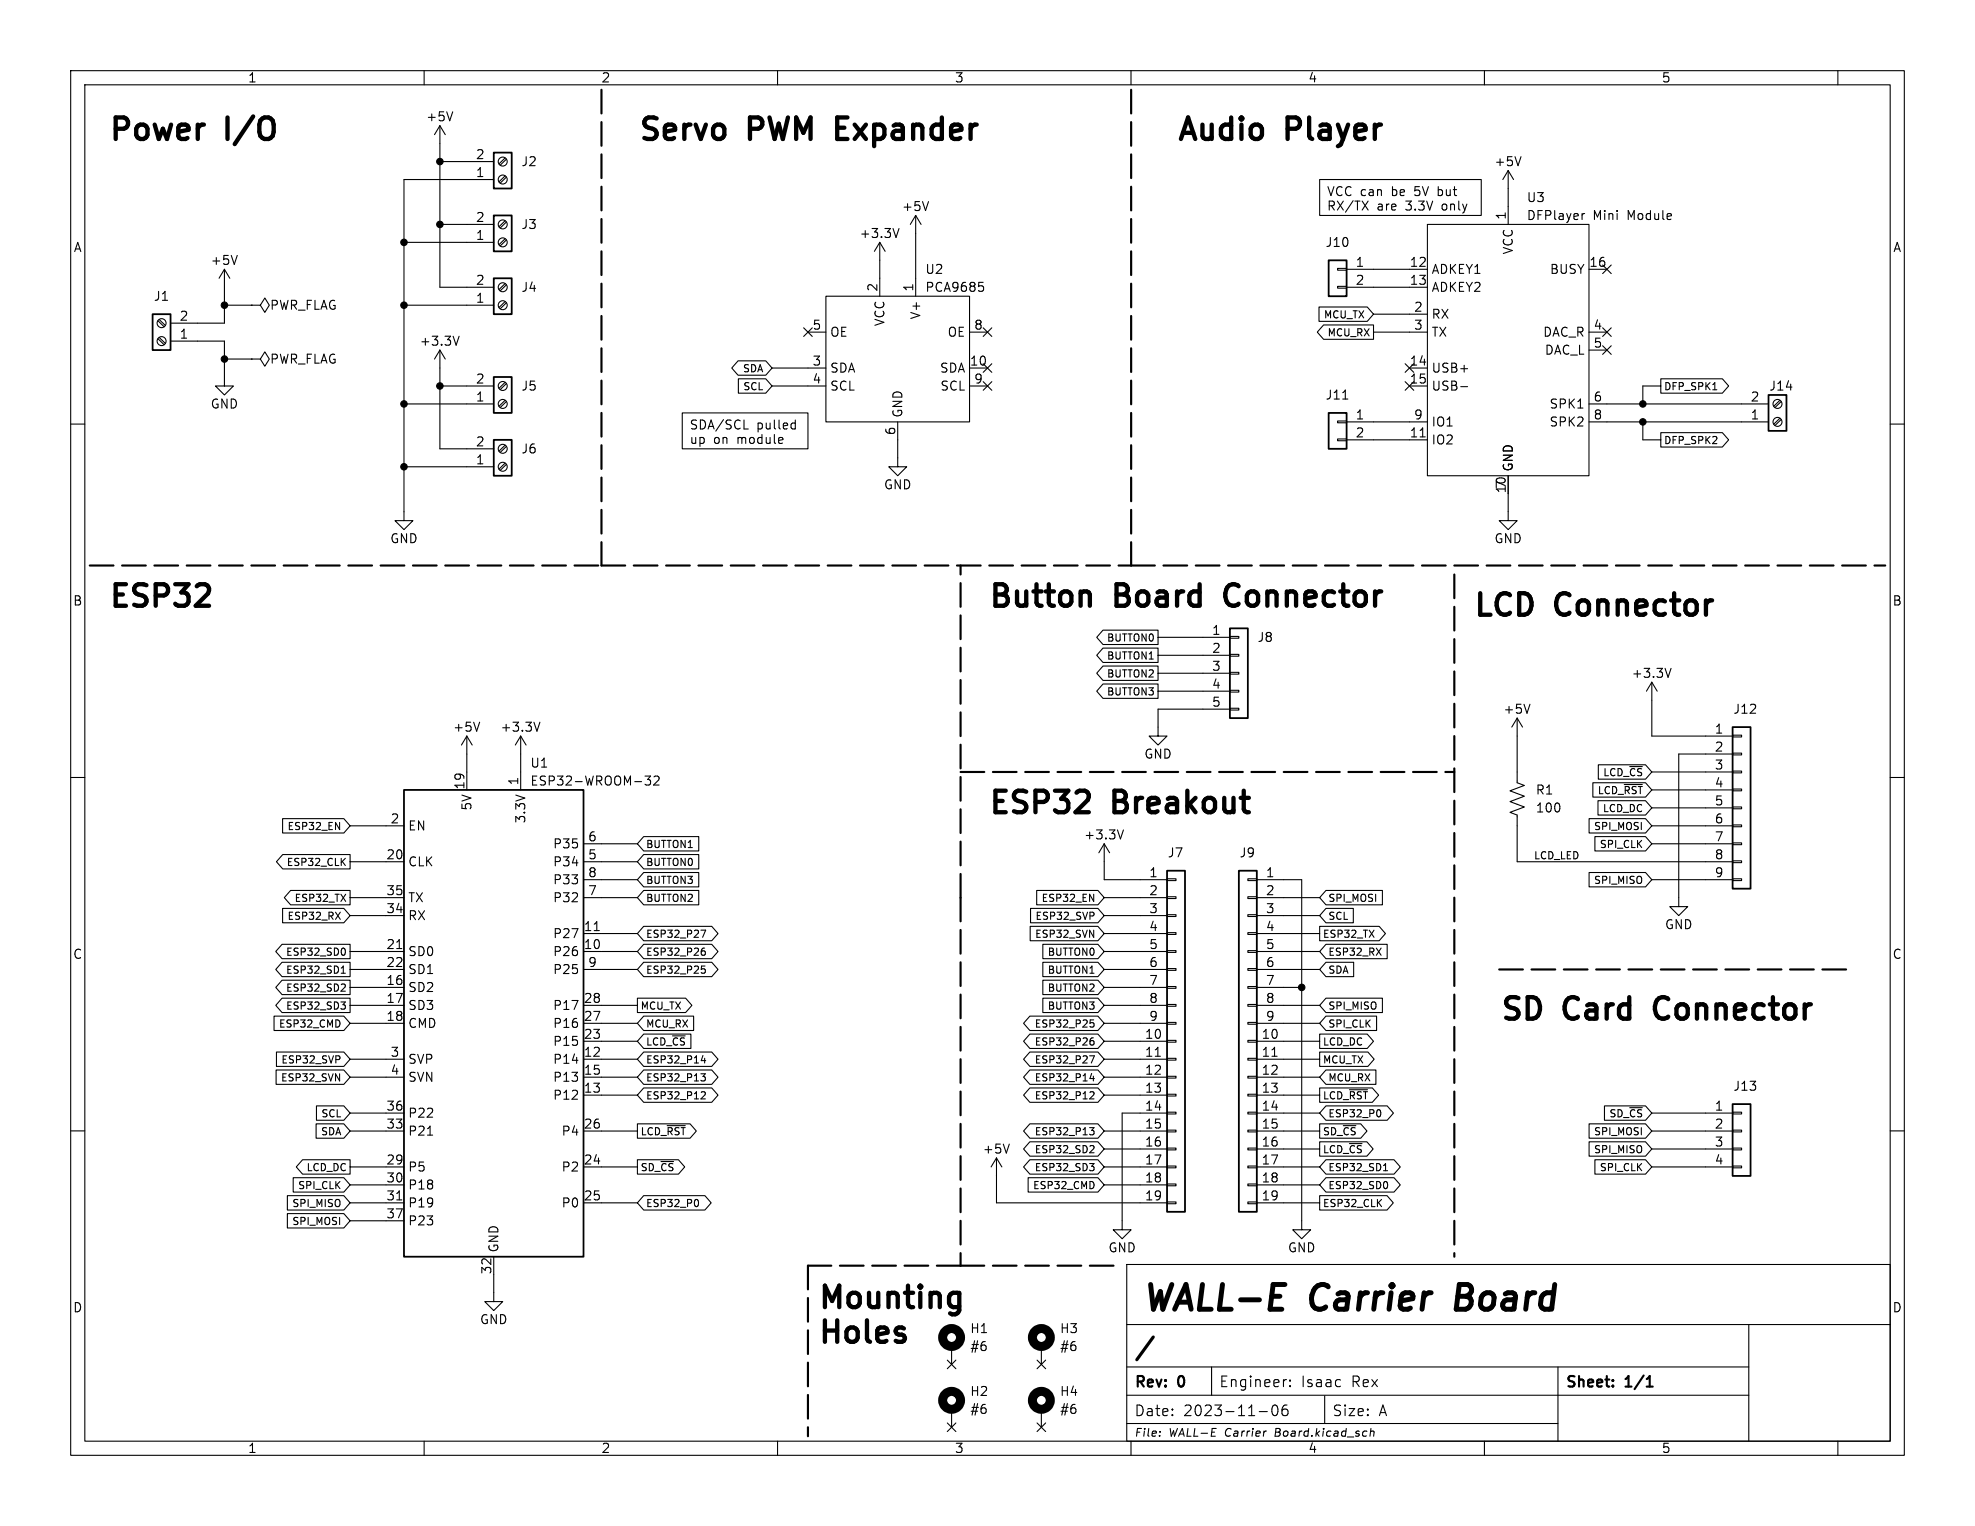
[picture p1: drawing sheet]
<svg xmlns="http://www.w3.org/2000/svg" width="279mm" height="216mm" viewBox="0 0 279 216" stroke-linecap="round" stroke-linejoin="round" font-family="sans-serif">
<g fill="none" stroke="#000" stroke-width=".15">
<path d="M10 10h259.4v195.9h-259.4zM12 12h255.4v191.9h-255.4zM60 10v2M62.2 17.8v22.8h7.6M62.2 17.8l-.7 1.3M62.2 17.8l.8 1.3M64 15.8l-.4 1.3M110 10v2M160 10v2M210 10v2M260 10v2M31.7 38.1l-.7 1.3"/>
<path d="M31.7 38.1v7.6h-7.6M31.7 38.1l.8 1.3M33.6 36.1l-.5 1.3M57.1 34.3h12.7M62.2 31.8h7.6M62.2 22.9h7.6M69.8 25.4h-12.7v48.3h1.3l-1.3 1.2-1.2-1.2h1.2M71.5 31.2l-.9 .9M71.5 33.8l-.9 .8M71.5 22.4l-.9 .8M71.5 24.9l-.9 .8M71.6 31.4l-.8 .9"/>
<path d="M71.6 34l-.8 .8M71.6 22.5l-.8 .9M71.6 25.1l-.8 .8M124.5 34.3v7.6M124.5 34.3l-.8 1.3M124.5 34.3l.7 1.3M127.2 32.3l-.4 1.3M129.5 30.5v11.4M129.5 30.5l-.7 1.3M129.5 30.5l.8 1.3M131.4 28.5l-.5 1.3M138.5 39.9h.6"/>
<path d="M186.7 25.4h22.8v5.1h-22.8zM189.2 38h1.3v.2h-1.3zM190.5 38.1h11.4M192.7 28.4l.8 1.3M193.5 28.4l-.8 1.3M201.9 31.8h22.9v35.5h-22.9zM213.4 24.1l-.8 1.3M213.4 24.1v7.7M213.4 24.1l.7 1.3M215.2 22.2l-.4 1.2M224.2 30.2l-.3 .1M224.8 38.1h2.5"/>
<path d="M226.7 37.5l1.2 1.2M227.9 37.5l-1.2 1.2M10 60h2M22.4 45.4l.8 .8M22.4 47.9l.8 .9M22.5 45.2l.9 .9M22.5 47.8l.9 .8M24.1 48.3h7.6v6.3h1.3l-1.3 1.3-1.2-1.3h1.2M31.7 43.2h3.9M31.7 50.8h3.9M35.6 43.2h1.2l.7-1 .6 1-.6 1-.7-1M35.6 43.2h.1"/>
<path d="M35.6 50.8h1.2l.7-1 .6 1-.6 1-.7-1M35.6 50.8h.1M57.1 43.2h12.7M57.1 57.2h12.7M62.2 49.5v14h7.6M62.2 54.6h7.6M62.2 49.5l-.7 1.3M62.2 49.5l.8 1.3M65 47.6l-.5 1.2M71.5 40.1l-.9 .9M71.5 42.7l-.9 .8M71.5 54.1l-.9 .8"/>
<path d="M71.5 56.6l-.9 .9M71.6 40.3l-.8 .8M71.6 42.8l-.8 .9M71.6 54.3l-.8 .8M71.6 56.8l-.8 .9M96.5 58.4h17.8v5.1h-17.8zM104.4 51.1h3.9l.9 1-.9 1h-3.9l-.9-1zM104.5 53.6h3.8l.9 1-.9 1h-3.8zM109.2 52.1h7.6M109.2 54.6h7.6M112.1 59.8l.4 .1M112.5 59.4v1.3"/>
<path d="M113.7 46.4l1.2 1.2M114.3 47h2.5M114.9 46.4l-1.2 1.2M116.8 41.9h20.4v17.8h-20.4zM127 59.7v6.3h1.3l-1.3 1.3-1.3-1.3h1.3M137.2 52.1h2.5M137.2 54.6h2.5M137.2 47h2.5M138.9 40.4l.2 .3v.3l-.2 .2M139.1 46.4l1.2 1.2M139.1 51.5l1.2 1.2M139.1 54l1.2 1.2"/>
<path d="M140.3 46.4l-1.2 1.2M140.3 51.5l-1.2 1.2M140.3 54l-1.2 1.2M186.6 43.4h6.8l.9 1.1-.9 1h-6.8zM187.2 46h7.1v2h-7.1l-.8-1zM189.2 59.6h1.3v.2h-1.3zM189.2 40.5h1.3v.3h-1.3zM190 56.5h.7M190.5 40.6h11.4M190.5 59.7h11.4M194.3 47h7.6M194.3 44.5h7.6"/>
<path d="M198.8 54l1.2 1.2M198.8 51.5l1.2 1.2M199.4 52.1h2.5M199.4 54.6h2.5M200 54l-1.2 1.2M200 51.5l-1.2 1.2M206.7 54.7h.9M223.2 57.7h.7M224.8 47h2.5M224.8 59.7h25.4M224.8 57.2h25.4M224.8 49.5h2.5"/>
<path d="M226.7 46.4l1.2 1.2M226.7 48.9l1.2 1.2M227.9 46.4l-1.2 1.2M227.9 48.9l-1.2 1.2M232.4 59.7v2.5h2.5M234.9 53.6h8.8l.9 1-.9 1h-8.8zM234.9 54.6h-2.5v2.6M242.3 55.1h.6M251.8 56.6l-.9 .9M251.8 59.2l-.9 .8M252 56.8l-.9 .9M252 59.4l-.9 .8"/>
<path d="M267.4 60h2M57.1 66h12.7M71.5 63l-.9 .8M71.5 65.5l-.9 .9M71.6 63.2l-.8 .8M71.6 65.7l-.8 .8M105.3 60.7h.6M112.5 60.6l-.4 .1M189.2 62.1h1.3v.3h-1.3zM190.5 62.2h11.4M200.9 61.8h.7M213.4 67.3v6.4h1.2l-1.2 1.2-1.3-1.2h1.3"/>
<path d="M234.9 61.2h8.8l.9 1-.9 1h-8.8zM156 94.2h7.8v2.1h-7.8l-.9-1zM156 91.7h7.8v2h-7.8l-.9-1zM156 89.2h7.8v2h-7.8l-.9-1zM156 96.8h7.8v2h-7.8l-.9-1zM163.8 90.2h10.2M163.8 92.7h10.2M163.8 95.3h10.2M163.8 97.8h10.2M174 97.7h1.3v.2h-1.3zM174 95.1h1.3v.3h-1.3zM174 92.6h1.3v.2h-1.3z"/>
<path d="M174 90h1.3v.3h-1.3zM216.4 99.6l-.4 1.3M233.7 96.5v7.6h11.4M233.7 96.5l-.8 1.3M233.7 96.5l.7 1.3M236.4 94.6l-.4 1.2M10 110h2M40 115.8h8.6l.9 1-.9 1.1h-8.6zM49.5 116.8h7.6M66 104.1v7.7M66 104.1l-.7 1.3M66 104.1l.8 1.3"/>
<path d="M67.9 102.2l-.5 1.2M73.7 104.1v7.7M73.7 104.1l-.8 1.3M73.7 104.1l.7 1.3M76.4 102.2l-.4 1.2M82.5 119.4h7.7M91.1 118.4h7.8v2h-7.8l-.9-1zM91.2 109.8h.8l-.4 .5 .4 .1v.5l-.2 .2h-.4l-.2-.2M92.5 109.9l.2-.1h.3l.2 .1v.3v.1l-.7 .8h.7M156.2 119.4l-.8 1.3M156.2 119.4v5.1h8.9M156.2 119.4l.8 1.3"/>
<path d="M158.9 117.4l-.4 1.3M174 100.2h1.3v.3h-1.3zM174 100.3h-10.2v3.8h1.3l-1.3 1.3-1.2-1.3h1.2M214.6 101.6v9.1l1 .4-2 .8 2 .7-2 .8 2 .8-2 .7 1 .4v6.6h30.5M214.6 101.6l-.7 1.3M214.6 101.6l.8 1.3M224.8 115.8h8l.9 1-.9 1.1h-8zM225.3 110.7h7.5l.9 1.1-.9 1h-7.5zM225.6 118.4h7.2l.9 1-.9 1h-7.2zM226.1 113.3h6.7l.9 1-.9 1h-6.7zM226.1 108.2h6.7l.9 1-.9 1h-6.7zM229.8 111h2.5"/>
<path d="M230.6 108.5h1.7M233.7 109.2h11.4M233.7 111.8h11.4M233.7 114.3h11.4M233.7 116.8h11.4M233.7 119.4h11.4M245.1 119.3h1.3v.2h-1.3zM245.1 116.7h1.3v.3h-1.3zM245.1 114.2h1.3v.2h-1.3zM245.1 111.6h1.3v.3h-1.3zM245.1 109.1h1.3v.2h-1.3zM245.1 106.6h1.3v.2h-1.3z"/>
<path d="M245.1 104h1.3v.3h-1.3zM245.1 106.7h-7.6v21.6h1.3l-1.3 1.2-1.3-1.2h1.3M267.4 110h2M39.9 138.7h9.6v2h-9.6l-.9-1zM39.9 136.1h9.6v2.1h-9.6l-.9-1zM39.9 133.6h9.6v2h-9.6l-.9-1zM40 128.5h8.6l.9 1-.9 1.1h-8.6zM40 120.9h9.5v2h-9.5l-.9-1zM41.1 126h8.4v2h-8.4l-.9-1zM48.3 137.7h.6M48.5 136.8l.1-.1v1M48.7 139.2l.2 .2-.1 .3-.6 .5h.7"/>
<path d="M48.7 134.2l.2 .3-.2 .6M49.5 127h7.6M49.5 129.5h7.6M49.5 134.6h7.6M49.5 137.2h7.6M49.5 139.7h7.6M49.5 121.9h7.6M56.1 134.2h.7M82.5 124.5h7.7M82.5 127h7.7M82.5 132.1h7.7M82.5 134.6h7.7"/>
<path d="M82.5 137.2h7.7M82.5 121.9h7.7M84.1 131.7h.7M91.1 133.6h9.6l.9 1-.9 1h-9.6l-.9-1zM91.1 131.1h9.6l.9 1-.9 1h-9.6l-.9-1zM91.1 136.1h9.6l.9 1.1-.9 1h-9.6l-.9-1zM91.1 120.9h7.8v2h-7.8l-.9-1zM91.1 123.4h7.8v2.1h-7.8l-.9-1zM91.1 126h7.8v2h-7.8l-.9-1zM99.2 131.6h.6l-.4 1M99.3 136.7h.4M99.3 137.1h.3l.2 .2-.1 .3-.4 .1"/>
<path d="M99.4 134.5l.3 .1 .1 .1-.1 .4-.3 .1M99.7 134.1l-.3 .1M145.7 131.1h9.6l.9 1-.9 1h-9.6zM145.8 128.5h9.5l.9 1-.9 1.1h-9.5zM146.7 126h8.6l.9 1-.9 1h-8.6zM147.5 136.1h7.8l.9 1.1-.9 1h-7.8zM147.5 133.6h7.8l.9 1-.9 1h-7.8zM147.5 138.7h7.8l.9 1-.9 1h-7.8zM156.2 127h8.9M156.2 129.5h8.9M156.2 132.1h8.9M156.2 134.6h8.9"/>
<path d="M156.2 137.2h8.9M156.2 139.7h8.9M165.1 139.6h1.3v.2h-1.3zM165.1 137h1.3v.3h-1.3zM165.1 134.5h1.3v.2h-1.3zM165.1 132h1.3v.2h-1.3zM165.1 129.4h1.3v.3h-1.3zM165.1 126.9h1.3v.2h-1.3zM165.1 124.3h1.3v.3h-1.3zM176.5 139.6h1.3v.2h-1.3zM176.5 137h1.3v.3h-1.3zM176.5 134.5h1.3v.2h-1.3z"/>
<path d="M176.5 132h1.3v.2h-1.3zM176.5 129.4h1.3v.3h-1.3zM176.5 126.9h1.3v.2h-1.3zM176.5 124.3h1.3v.3h-1.3zM177.8 124.5h6.3v49.5h1.3l-1.3 1.3-1.2-1.3h1.2M177.8 127h8.9M177.8 129.5h8.9M177.8 132.1h8.9M177.8 134.6h8.9M177.8 137.2h8.9M177.8 139.7h6.3M186.7 131.1h8.4l.9 1-.9 1h-8.4z"/>
<path d="M187.6 126h8v2h-8l-.9-1zM187.6 128.5h3.9v2.1h-3.9l-.9-1.1zM187.6 136.1h3.9v2.1h-3.9l-.9-1zM187.6 133.6h8.6v2h-8.6l-.9-1zM224.8 123.4h8l.9 1.1-.9 1h-8zM233.7 124.5h11.4M245.1 124.3h1.3v.3h-1.3zM245.1 121.8h1.3v.2h-1.3zM10 160h2M38.8 143.8h9.8l.9 1-.9 1h-9.8zM39.1 151.4h9.5l.9 1-.9 1h-9.5zM39.1 148.8h9.5l.9 1.1-.9 1h-9.5z"/>
<path d="M39.9 141.2h9.6v2.1h-9.6l-.9-1.1zM44.7 159h3.9l.9 1-.9 1h-3.9zM44.8 156.5h3.8l.9 1-.9 1h-3.8zM48.2 141.8h.7l-.4 .3M48.7 142.1l.2 .2v.3l-.2 .2M49.5 149.9h7.6M49.5 152.4h7.6M49.5 157.5h7.6M49.5 142.2h7.6M49.5 144.8h7.6M82.5 147.3h7.7M82.5 149.9h7.7"/>
<path d="M82.5 152.4h7.7M82.5 154.9h7.7M82.5 142.2h7.7M82.5 144.8h7.7M90.2 159h7.4l.9 1-.9 1h-7.4zM90.2 141.2h6.8l.9 1-.9 1.1h-6.8zM91.1 151.4h9.6l.9 1-.9 1h-9.6l-.9-1zM91.1 148.8h9.6l.9 1.1-.9 1h-9.6l-.9-1zM91.1 153.9h9.6l.9 1-.9 1.1h-9.6l-.9-1.1zM91.1 143.8h7v2h-7l-.9-1zM91.1 146.3h6.6v2h-6.6l-.9-1zM94.4 159.3h2.5"/>
<path d="M95.1 146.6h1.8M99.2 151.9h.6l-.4 .4 .3 .1 .1 .3-.2 .2h-.3M99.2 150.1h.6M99.3 154.5h.4l.1 .2-.6 .8h.6M99.7 149.7v.7M145.7 143.8h9.6l.9 1-.9 1h-9.6l-.9-1zM145.7 146.3h9.6l.9 1-.9 1h-9.6l-.9-1zM145.7 159h9.6l.9 1-.9 1h-9.6l-.9-1zM145.7 151.4h9.6l.9 1-.9 1h-9.6l-.9-1zM145.7 153.9h9.6l.9 1-.9 1.1h-9.6l-.9-1.1zM145.7 148.8h9.6l.9 1.1-.9 1h-9.6l-.9-1zM147.5 141.2h7.8l.9 1-.9 1.1h-7.8z"/>
<path d="M154.1 159.5h.7l-.4 .4 .3 .1 .1 .4-.2 .2h-.3M154.1 149.4h.7l-.4 1M154.2 144.3h.5M154.3 154.5h.4l.1 .2-.7 .8h.7M154.3 144.7h.3l.2 .2-.1 .4h-.4M154.4 147.2l.3 .1 .1 .1-.1 .4-.3 .1M154.4 151.9l-.2 .7h.6M154.7 146.8l-.3 .1M154.7 152.3v.6M156.2 147.3h8.9M156.2 149.9h8.9M156.2 152.4h8.9"/>
<path d="M156.2 154.9h8.9M156.2 142.2h8.9M156.2 144.8h8.9M163.4 149.4h.8M165.1 159.9h1.3v.2h-1.3zM165.1 157.4h1.3v.2h-1.3zM165.1 154.8h1.3v.3h-1.3zM165.1 152.3h1.3v.2h-1.3zM165.1 149.7h1.3v.3h-1.3zM165.1 147.2h1.3v.2h-1.3zM165.1 144.7h1.3v.2h-1.3zM165.1 142.1h1.3v.3h-1.3z"/>
<path d="M165.1 157.5h-6.4v16.5h1.3l-1.3 1.3-1.2-1.3h1.2M176.5 159.9h1.3v.2h-1.3zM176.5 157.4h1.3v.2h-1.3zM176.5 154.8h1.3v.3h-1.3zM176.5 152.3h1.3v.2h-1.3zM176.5 149.7h1.3v.3h-1.3zM176.5 147.2h1.3v.2h-1.3zM176.5 144.7h1.3v.2h-1.3zM176.5 142.1h1.3v.3h-1.3zM177.8 147.3h8.9M177.8 149.9h8.9M177.8 152.4h8.9"/>
<path d="M177.8 154.9h8.9M177.8 157.5h8.9M177.8 142.2h8.9M177.8 144.8h8.9M179.9 149.4h.8M186.7 153.9h7.4l.9 1-.9 1.1h-7.4zM186.7 148.8h6.8l.9 1.1-.9 1h-6.8zM186.7 159h5.8l.9 1-.9 1h-5.8zM186.7 146.3h6.7l.9 1-.9 1h-6.7zM187.6 156.5h8.6l.9 1-.9 1h-8.6l-.9-1zM187.6 151.4h7v2h-7l-.9-1zM187.6 141.2h8v2.1h-8l-.9-1.1z"/>
<path d="M187.6 143.8h7.1v2h-7.1l-.9-1zM190 159.3h1.8M190.9 154.2h2.6M195.2 157l.1 .4-.1 .6M224.8 159h8l.9 1-.9 1h-8zM227 156.5h5.8l.9 1-.9 1h-5.8zM230.6 156.7h1.7M233.7 157.5h11.4M245.1 159.9h1.3v.2h-1.3zM245.1 157.4h1.3v.2h-1.3zM267.4 160h2M40.7 171.7h7.9l.9 1-.9 1h-7.9z"/>
<path d="M40.7 169.2h7.9l.9 1-.9 1h-7.9zM41.5 166.6h7.1l.9 1-.9 1.1h-7.1zM42.8 164.1h6.7v2h-6.7l-.9-1zM49.5 160h7.6M49.5 165.1h7.6M49.5 167.6h7.6M49.5 170.2h7.6M49.5 172.7h7.6M56.1 169.8h.7M60.5 160.6h.7M69.8 177.8v6.4h1.3l-1.3 1.2-1.2-1.2h1.2M82.5 160h7.7"/>
<path d="M82.5 165.1h7.7M82.5 170.2h7.7M90.2 164.1h5.8l.9 1-.9 1h-5.8zM91.1 169.2h8.6l.9 1-.9 1h-8.6l-.9-1zM93.5 164.3h1.8M98.7 169.7l.1 .4-.1 .6M141 163.8l-.8 1.3M141 163.8v6.4h24.1M141 163.8l.7 1.3M142.8 161.9l-.4 1.2M145.4 166.6h9.9l.9 1-.9 1.1h-9.9zM145.7 164.1h9.6l.9 1-.9 1h-9.6l-.9-1z"/>
<path d="M145.7 161.5h9.6l.9 1.1-.9 1h-9.6l-.9-1zM154.1 164.6h.7l-.4 .4M154.6 165l.2 .2v.2l-.2 .2M154.6 162.1l.2 .2-.1 .2-.6 .6h.7M156.2 160h8.9M156.2 162.6h8.9M156.2 165.1h8.9M156.2 167.6h8.9M159.4 178.9h108v25h-108zM165.1 170.1h1.3v.2h-1.3zM165.1 167.5h1.3v.3h-1.3zM165.1 165h1.3v.2h-1.3z"/>
<path d="M165.1 162.4h1.3v.3h-1.3zM176.5 170.1h1.3v.2h-1.3zM176.5 167.5h1.3v.3h-1.3zM176.5 165h1.3v.2h-1.3zM176.5 162.4h1.3v.3h-1.3zM177.8 160h8.9M177.8 162.6h8.9M177.8 165.1h8.9M177.8 167.6h8.9M177.8 170.2h8.9M186.7 169.2h9.5l.9 1-.9 1h-9.5zM186.7 161.5h6.7l.9 1.1-.9 1h-6.7z"/>
<path d="M187.6 166.6h9.6l.9 1-.9 1.1h-9.6l-.9-1.1zM187.6 164.1h9.6l.9 1-.9 1h-9.6l-.9-1zM190.9 161.8h1.8M195.7 165.6h.6M195.9 164.8l.1-.2v1M196.2 167.3l.1 .2-.1 .6M224.8 161.5h8l.9 1.1-.9 1h-8zM225.6 164.1h7.2l.9 1-.9 1h-7.2zM233.7 160h11.4M233.7 162.6h11.4M233.7 165.1h11.4M245.1 165h1.3v.2h-1.3z"/>
<path d="M245.1 162.4h1.3v.3h-1.3zM134 192.4l1.2 1.2M134.6 190.5v2.5M134.6 199.4v2.5M135.2 192.4l-1.2 1.2M146.7 192.4l1.2 1.2M147.3 190.5v2.5M147.3 199.4v2.5M147.9 192.4l-1.2 1.2M159.4 197.4h88M159.4 193.4h88M159.4 187.4h108"/>
<path d="M171.4 193.4v4M178.1 199.7h1.2M180.1 198.9a.36 .36 0 0 1 .6 .2 .77 .77 0 0 1-.4 1.2 1 1 0 0 1-.2-1.4zM181.9 195.2h.1M182.1 198.8a.59 .59 0 0 0-.7 .6v.6l.1 .2 .4 .1 .2-.2 .1-.5-.1-.2h-.5l-.2 .2M182.5 196l.1 .1-.1 .1M182.5 196l-.1 .1 .1 .1M182.5 195.3v.1M182.5 196v.2M182.5 195.3h.1l-.1 .1M182.5 195.3h-.1l.1 .1M187.4 197.5v3.9"/>
<path d="M220.4 193.4v10.5M247.4 187.4v16.5M60 203.9v2M110 203.9v2M134 201.3l1.2 1.2M135.2 201.3l-1.2 1.2M146.7 201.3l1.2 1.2M147.9 201.3l-1.2 1.2M159.4 201.4h61M160 203.9v2M164.1 202.5v.1M193.9 202.6l.2-.1h.3l-.1 .7"/>
<path d="M193.9 202.1l-.1 1.1M210 203.9v2M260 203.9v2"/>
<circle cx="71.1" cy="34.3" r=".63"/>
<circle cx="71.1" cy="25.4" r=".63"/>
<circle cx="71.1" cy="22.9" r=".63"/>
<circle cx="71.1" cy="31.7" r=".63"/>
<circle cx="22.9" cy="48.3" r=".63"/>
<circle cx="22.9" cy="45.7" r=".63"/>
<circle cx="71.1" cy="54.6" r=".63"/>
<circle cx="71.1" cy="57.1" r=".63"/>
<circle cx="71.1" cy="43.2" r=".63"/>
<circle cx="71.1" cy="40.6" r=".63"/>
<circle cx="251.5" cy="57.1" r=".63"/>
<circle cx="251.5" cy="59.7" r=".63"/>
<circle cx="71.1" cy="63.5" r=".63"/>
<circle cx="71.1" cy="66" r=".63"/>
</g>
<path d="M233 196.2h.8M233.2 194.9l.2-.2v1.5" fill="none" stroke="#000" stroke-width=".3"/>
<path d="M163.2 189.2l-2.4 3.2" fill="none" stroke="#000" stroke-width=".45"/>
<path d="M206.4 181.7l-.4 3.5h1.3" fill="none" stroke="#000" stroke-width=".7"/>
<g fill="none" stroke="#000" stroke-width=".25">
<path d="M69.8 39.4h2.6v5.1h-2.6zM69.8 30.5h2.6v5.1h-2.6zM69.8 21.6h2.6v5.1h-2.6zM188 36.8h2.5v5.1h-2.5zM21.6 44.5h2.5v5h-2.5zM69.8 53.3h2.6v5.1h-2.6zM188 58.4h2.5v5.1h-2.5zM250.2 55.9h2.5v5.1h-2.5zM69.8 62.2h2.6v5.1h-2.6zM174 88.9h2.5v12.7h-2.5zM57.1 111.8h25.4v66h-25.4zM245.1 102.9h2.5v22.8h-2.5z"/>
<path d="M165.1 123.2h2.5v48.3h-2.5zM175.3 123.2h2.5v48.3h-2.5zM245.1 156.2h2.5v10.2h-2.5z"/>
</g>
<g fill="none" stroke="#000" stroke-width="1.3">
<circle cx="134.6" cy="198.1" r="1.27"/>
<circle cx="134.6" cy="189.2" r="1.27"/>
<circle cx="147.3" cy="198.1" r="1.27"/>
<circle cx="147.3" cy="189.2" r="1.27"/>
</g>
<path d="M118.4 18.1h1.1M119.9 16.6h-1.5v3.1h1.5M173.6 83.1a2.12 2.12 0 0 0 0 2.2M234.4 141.5a2.12 2.12 0 0 0 0 2.2" fill="none" stroke="#000" stroke-width=".61"/>
<g fill="none" stroke="#000" stroke-width=".3" stroke-dasharray="3.4 1.2">
<path d="M85.1 12.7v67.3M160 12.7v67.3M12.7 80h72.4M85.1 80h74.9M160 80h106.7M205.7 81.3v96.5M135.9 109.2h69.8M135.9 127v52.1M135.9 127v-47M212.1 137.2h49.5M114.3 179.1v24.1M135.9 179.1h-21.6"/>
<path d="M135.9 179.1h22.8"/>
</g>
<g fill="#000" stroke="#000" stroke-width=".15">
<circle cx="57.1" cy="34.3" r=".46"/>
<circle cx="62.2" cy="31.8" r=".46"/>
<circle cx="62.2" cy="22.9" r=".46"/>
<circle cx="31.7" cy="43.2" r=".46"/>
<circle cx="31.7" cy="50.8" r=".46"/>
<circle cx="57.1" cy="43.2" r=".46"/>
<circle cx="57.1" cy="57.2" r=".46"/>
<circle cx="62.2" cy="54.6" r=".46"/>
<circle cx="232.4" cy="57.2" r=".46"/>
<circle cx="232.4" cy="59.7" r=".46"/>
<circle cx="57.1" cy="66" r=".46"/>
<circle cx="184.1" cy="139.7" r=".46"/>
</g>
<g font-size="4.9">
<text x="161.4" y="186.4">WALL-E</text>
<text x="185.6" y="186.4">Carrier</text>
<text x="207.5" y="186.4">Board</text>
</g>
<g font-size="4.2">
<text x="15.2" y="20.1">Power</text>
<text x="32.3" y="20.1">I/O</text>
<text x="90.2" y="20.1">Servo</text>
<text x="106.2" y="20.1">PWM</text>
<text x="119.8" y="20.1">Expander</text>
<text x="166.4" y="20.1">Audio</text>
<text x="182.2" y="20.1">Player</text>
<text x="15.2" y="86.1">ESP32</text>
<text x="139.7" y="86.1">Button</text>
<text x="158" y="86.1">Board</text>
<text x="174.8" y="86.1">Connector</text>
<text x="208.3" y="87.4">LCD</text>
<text x="220.4" y="87.4">Connector</text>
<text x="139.7" y="115.3">ESP32</text>
<text x="157.8" y="115.3">Breakout</text>
<text x="212.1" y="144.5">SD</text>
<text x="221.6" y="144.5">Card</text>
<text x="235.6" y="144.5">Connector</text>
<text x="115.6" y="185.3">Mounting</text>
<text x="115.6" y="190.3">Holes</text>
</g>
<g font-size="2.1">
<text x="160.4" y="196.7">Rev:</text>
<text x="166.8" y="196.7">0</text>
<text x="172.4" y="196.5">Engineer:</text>
<text x="184.1" y="196.5">Isaac</text>
<text x="191.3" y="196.5">Rex</text>
<text x="221.4" y="196.7">Sheet:</text>
<text x="230.1" y="196.7">1/1</text>
<text x="160.4" y="200.6">Date:</text>
<text x="167.4" y="200.6">2023-11-06</text>
<text x="188.4" y="200.6">Size:</text>
<text x="195.1" y="200.6">A</text>
</g>
<g font-size="1.8">
<text x="35" y="11.9">1</text>
<text x="85" y="11.9">2</text>
<text x="135" y="11.9">3</text>
<text x="185" y="11.9">4</text>
<text x="235" y="11.9">5</text>
<text x="60.2" y="17.4">+5V</text>
<text x="67.2" y="22.6">2</text>
<text x="73.7" y="23.7">J2</text>
<text x="211.3" y="23.7">+5V</text>
<text x="67.2" y="25.1">1</text>
<text x="187.6" y="28.1">VCC can</text>
<text x="197" y="28.1">be</text>
<text x="200.4" y="28.1">5V</text>
<text x="203.9" y="28.1">but</text>
<text x="215.9" y="28.8">U3</text>
<text x="10.3" y="35.9">A</text>
<text x="67.2" y="34">1</text>
<text x="67.2" y="31.5">2</text>
<text x="73.7" y="32.6">J3</text>
<text x="121.5" y="33.9">+3.3V</text>
<text x="127.5" y="30.1">+5V</text>
<text x="187.4" y="35.2">J10</text>
<text x="187.6" y="30.1">RX/TX</text>
<text x="194.8" y="30.1">are</text>
<text x="199" y="30.1">3.3V</text>
<text x="204.3" y="30.1">only</text>
<text x="213.1" y="31.2" transform="rotate(-90 213.1 31.2)">1</text>
<text x="215.9" y="31.3">DFPlayer</text>
<text x="225.4" y="31.3">Mini</text>
<text x="230.3" y="31.3">Module</text>
<text x="267.7" y="35.9">A</text>
<text x="29.7" y="37.7">+5V</text>
<text x="67.2" y="40.4">2</text>
<text x="73.7" y="41.5">J4</text>
<text x="124.2" y="41.3" transform="rotate(-90 124.2 41.3)">2</text>
<text x="129.3" y="41.3" transform="rotate(-90 129.3 41.3)">1</text>
<text x="130.8" y="39">U2</text>
<text x="130.8" y="41.5">PCA9685</text>
<text x="191.7" y="37.8">1</text>
<text x="191.7" y="40.4">2</text>
<text x="199.3" y="37.8">12</text>
<text x="199.3" y="40.4">13</text>
<text x="202.4" y="39">ADKEY1</text>
<text x="202.4" y="41.5">ADKEY2</text>
<text x="214.2" y="36.1" transform="rotate(-90 214.2 36.1)">VCC</text>
<text x="219.2" y="39">BUSY</text>
<text x="224.7" y="37.8">16</text>
<text x="21.7" y="42.8">J1</text>
<text x="25.3" y="45.5">2</text>
<text x="38.1" y="44">PWR_FLAG</text>
<text x="67.2" y="42.9">1</text>
<text x="114.9" y="46.7">5</text>
<text x="117.3" y="47.9">OE</text>
<text x="125.3" y="46.2" transform="rotate(-90 125.3 46.2)">VCC</text>
<text x="130.4" y="45.3" transform="rotate(-90 130.4 45.3)">V+</text>
<text x="134" y="47.9">OE</text>
<text x="137.7" y="46.7">8</text>
<text x="200" y="44.2">2</text>
<text x="200" y="46.7">3</text>
<text x="202.4" y="45.3">RX</text>
<text x="202.4" y="47.9">TX</text>
<text x="218.2" y="47.9">DAC_R</text>
<text x="225.4" y="46.7">4</text>
<text x="25.3" y="48">1</text>
<text x="38.1" y="51.7">PWR_FLAG</text>
<text x="59.3" y="49.1">+3.3V</text>
<text x="114.9" y="51.8">3</text>
<text x="117.3" y="52.9">SDA</text>
<text x="132.9" y="52.9">SDA</text>
<text x="137.1" y="51.8">10</text>
<text x="199.3" y="51.8">14</text>
<text x="202.4" y="52.9">USB+</text>
<text x="218.5" y="50.4">DAC_L</text>
<text x="225.4" y="49.3">5</text>
<text x="29.7" y="58">GND</text>
<text x="67.2" y="56.9">1</text>
<text x="67.2" y="54.4">2</text>
<text x="73.7" y="55.5">J5</text>
<text x="114.9" y="54.4">4</text>
<text x="117.3" y="55.5">SCL</text>
<text x="127.9" y="59.2" transform="rotate(-90 127.9 59.2)">GND</text>
<text x="132.9" y="55.5">SCL</text>
<text x="137.7" y="54.4">9</text>
<text x="187.4" y="56.7">J11</text>
<text x="191.7" y="59.4">1</text>
<text x="199.3" y="54.4">15</text>
<text x="200" y="59.4">9</text>
<text x="202.4" y="55.5">USB-</text>
<text x="219.1" y="58">SPK1</text>
<text x="225.4" y="56.9">6</text>
<text x="225.4" y="59.4">8</text>
<text x="247.6" y="59.4">1</text>
<text x="247.6" y="56.9">2</text>
<text x="250.2" y="55.5">J14</text>
<text x="67.2" y="65.8">1</text>
<text x="67.2" y="63.2">2</text>
<text x="73.7" y="64.4">J6</text>
<text x="97.5" y="61.1">SDA/SCL</text>
<text x="97.5" y="63.1">up</text>
<text x="100.9" y="63.1">on</text>
<text x="104.4" y="63.1">module</text>
<text x="107" y="61.1">pulled</text>
<text x="126.7" y="61.7" transform="rotate(-90 126.7 61.7)">6</text>
<text x="191.7" y="62">2</text>
<text x="199.3" y="62">11</text>
<text x="202.4" y="63.1">IO2</text>
<text x="202.4" y="60.6">IO1</text>
<text x="219.1" y="60.6">SPK2</text>
<text x="125" y="69.4">GND</text>
<text x="213.1" y="69.9" transform="rotate(-90 213.1 69.9)">10</text>
<text x="213.1" y="69.3" transform="rotate(-90 213.1 69.3)">7</text>
<text x="214.2" y="66.8" transform="rotate(-90 214.2 66.8)">GND</text>
<text x="55.1" y="77.1">GND</text>
<text x="211.3" y="77.1">GND</text>
<text x="10.3" y="85.9">B</text>
<text x="171.4" y="89.9">1</text>
<text x="267.7" y="85.9">B</text>
<text x="171.4" y="92.5">2</text>
<text x="171.4" y="95">3</text>
<text x="177.8" y="91">J8</text>
<text x="171.4" y="97.5">4</text>
<text x="171.4" y="100.1">5</text>
<text x="212.6" y="101.2">+5V</text>
<text x="230.7" y="96.1">+3.3V</text>
<text x="245.1" y="101.2">J12</text>
<text x="64" y="103.7">+5V</text>
<text x="70.7" y="103.7">+3.3V</text>
<text x="161.8" y="107.5">GND</text>
<text x="242.5" y="103.9">1</text>
<text x="242.5" y="106.4">2</text>
<text x="65.8" y="111.8" transform="rotate(-90 65.8 111.8)">19</text>
<text x="73.4" y="111.2" transform="rotate(-90 73.4 111.2)">1</text>
<text x="74.9" y="111.4">ESP32-WROOM-32</text>
<text x="74.9" y="108.8">U1</text>
<text x="217.2" y="112.6">R1</text>
<text x="242.5" y="109">3</text>
<text x="242.5" y="111.5">4</text>
<text x="55.2" y="116.6">2</text>
<text x="57.7" y="117.7">EN</text>
<text x="66.9" y="114.8" transform="rotate(-90 66.9 114.8)">5V</text>
<text x="74.5" y="116.6" transform="rotate(-90 74.5 116.6)">3.3V</text>
<text x="83.1" y="119.1">6</text>
<text x="153.3" y="119">+3.3V</text>
<text x="217.2" y="115.2">100</text>
<text x="242.5" y="114">5</text>
<text x="242.5" y="116.6">6</text>
<text x="242.5" y="119.1">7</text>
<text x="54.6" y="121.7">20</text>
<text x="57.7" y="122.8">CLK</text>
<text x="78.1" y="122.8">P34</text>
<text x="78.1" y="120.2">P35</text>
<text x="78.1" y="125.3">P33</text>
<text x="83.1" y="121.7">5</text>
<text x="83.1" y="124.2">8</text>
<text x="162.5" y="124.2">1</text>
<text x="165.1" y="121.5">J7</text>
<text x="175.3" y="121.5">J9</text>
<text x="179" y="124.2">1</text>
<text x="242.5" y="121.7">8</text>
<text x="242.5" y="124.2">9</text>
<text x="54.6" y="129.3">34</text>
<text x="54.6" y="126.7">35</text>
<text x="57.7" y="130.4">RX</text>
<text x="57.7" y="127.9">TX</text>
<text x="78.1" y="127.9">P32</text>
<text x="82.5" y="131.8">11</text>
<text x="83.1" y="126.7">7</text>
<text x="162.5" y="126.7">2</text>
<text x="162.5" y="129.3">3</text>
<text x="162.5" y="131.8">4</text>
<text x="179" y="126.7">2</text>
<text x="179" y="129.3">3</text>
<text x="179" y="131.8">4</text>
<text x="235.5" y="131.7">GND</text>
<text x="10.3" y="135.9">C</text>
<text x="54.6" y="134.4">21</text>
<text x="54.6" y="136.9">22</text>
<text x="57.7" y="135.5">SD0</text>
<text x="78.1" y="135.5">P26</text>
<text x="78.1" y="132.9">P27</text>
<text x="82.5" y="134.4">10</text>
<text x="83.1" y="136.9">9</text>
<text x="162.5" y="134.4">5</text>
<text x="162.5" y="136.9">6</text>
<text x="179" y="134.4">5</text>
<text x="179" y="136.9">6</text>
<text x="267.7" y="135.9">C</text>
<text x="54.6" y="139.4">16</text>
<text x="54.6" y="142">17</text>
<text x="57.7" y="140.6">SD2</text>
<text x="57.7" y="143.1">SD3</text>
<text x="57.7" y="138">SD1</text>
<text x="78.1" y="143.1">P17</text>
<text x="78.1" y="138">P25</text>
<text x="82.5" y="142">28</text>
<text x="162.5" y="139.4">7</text>
<text x="162.5" y="142">8</text>
<text x="179" y="139.4">7</text>
<text x="179" y="142">8</text>
<text x="54.6" y="144.5">18</text>
<text x="55.2" y="149.6">3</text>
<text x="57.7" y="145.6">CMD</text>
<text x="78.1" y="148.2">P15</text>
<text x="78.1" y="145.6">P16</text>
<text x="82.5" y="149.6">12</text>
<text x="82.5" y="147.1">23</text>
<text x="82.5" y="144.5">27</text>
<text x="161.9" y="147.1">10</text>
<text x="161.9" y="149.6">11</text>
<text x="162.5" y="144.5">9</text>
<text x="178.4" y="147.1">10</text>
<text x="178.4" y="149.6">11</text>
<text x="179" y="144.5">9</text>
<text x="55.2" y="152.1">4</text>
<text x="57.7" y="150.7">SVP</text>
<text x="57.7" y="153.3">SVN</text>
<text x="78.1" y="150.7">P14</text>
<text x="78.1" y="155.8">P12</text>
<text x="78.1" y="153.3">P13</text>
<text x="82.5" y="154.7">13</text>
<text x="82.5" y="152.1">15</text>
<text x="161.9" y="152.1">12</text>
<text x="161.9" y="154.7">13</text>
<text x="178.4" y="152.1">12</text>
<text x="178.4" y="154.7">13</text>
<text x="245.1" y="154.5">J13</text>
<text x="54.6" y="159.8">33</text>
<text x="54.6" y="157.2">36</text>
<text x="57.7" y="160.9">P21</text>
<text x="57.7" y="158.3">P22</text>
<text x="79.4" y="160.9">P4</text>
<text x="82.5" y="159.8">26</text>
<text x="161.9" y="157.2">14</text>
<text x="161.9" y="159.8">15</text>
<text x="178.4" y="157.2">14</text>
<text x="178.4" y="159.8">15</text>
<text x="242.5" y="157.2">1</text>
<text x="242.5" y="159.8">2</text>
<text x="54.6" y="164.8">29</text>
<text x="54.6" y="167.4">30</text>
<text x="57.7" y="166">P5</text>
<text x="79.4" y="166">P2</text>
<text x="82.5" y="164.8">24</text>
<text x="138.9" y="163.4">+5V</text>
<text x="161.9" y="162.3">16</text>
<text x="161.9" y="164.8">17</text>
<text x="161.9" y="167.4">18</text>
<text x="178.4" y="162.3">16</text>
<text x="178.4" y="164.8">17</text>
<text x="178.4" y="167.4">18</text>
<text x="242.5" y="162.3">3</text>
<text x="242.5" y="164.8">4</text>
<text x="54.6" y="169.9">31</text>
<text x="54.6" y="172.5">37</text>
<text x="57.7" y="168.5">P18</text>
<text x="57.7" y="171">P19</text>
<text x="57.7" y="173.6">P23</text>
<text x="79.4" y="171">P0</text>
<text x="82.5" y="169.9">25</text>
<text x="161.9" y="169.9">19</text>
<text x="178.4" y="169.9">19</text>
<text x="70.7" y="177.3" transform="rotate(-90 70.7 177.3)">GND</text>
<text x="156.7" y="177.4">GND</text>
<text x="182.1" y="177.4">GND</text>
<text x="10.3" y="185.9">D</text>
<text x="69.6" y="180.4" transform="rotate(-90 69.6 180.4)">32</text>
<text x="267.7" y="185.9">D</text>
<text x="67.8" y="187.6">GND</text>
<text x="137.2" y="191.4">#6</text>
<text x="137.2" y="188.8">H1</text>
<text x="149.9" y="191.4">#6</text>
<text x="149.9" y="188.8">H3</text>
<text x="137.2" y="197.7">H2</text>
<text x="149.9" y="197.7">H4</text>
<text x="137.2" y="200.3">#6</text>
<text x="149.9" y="200.3">#6</text>
<text x="35" y="205.8">1</text>
<text x="85" y="205.8">2</text>
<text x="135" y="205.8">3</text>
<text x="185" y="205.8">4</text>
<text x="235" y="205.8">5</text>
</g>
<g font-size="1.5">
<text x="160.4" y="203.5">File:</text>
<text x="165.4" y="203.5">WALL-E</text>
<text x="173.4" y="203.5">Carrier</text>
<text x="180.7" y="203.5">Board.kicad_sch</text>
</g>
<g font-size="1.4">
<text x="187.2" y="45.3">MCU_TX</text>
<text x="187.7" y="47.8">MCU_RX</text>
<text x="105" y="52.9">SDA</text>
<text x="105" y="55.4">SCL</text>
<text x="235.3" y="55.4">DFP_SPK1</text>
<text x="235.3" y="63">DFP_SPK2</text>
<text x="156.5" y="93.5">BUTTON1</text>
<text x="156.5" y="91">BUTTON0</text>
<text x="156.5" y="96.1">BUTTON2</text>
<text x="156.5" y="98.6">BUTTON3</text>
<text x="225.9" y="112.6">LCD_~{RST}</text>
<text x="226.7" y="110">LCD_~{CS}</text>
<text x="40.5" y="117.6">ESP32_EN</text>
<text x="225.4" y="117.6">SPI_MOSI</text>
<text x="226.6" y="115.1">LCD_DC</text>
<text x="40.4" y="122.7">ESP32_CLK</text>
<text x="91.3" y="120.2">BUTTON1</text>
<text x="91.3" y="122.7">BUTTON0</text>
<text x="91.3" y="125.3">BUTTON3</text>
<text x="216.9" y="121.6">LCD_LED</text>
<text x="225.4" y="125.3">SPI_MISO</text>
<text x="226.2" y="120.2">SPI_CLK</text>
<text x="40.5" y="130.3">ESP32_RX</text>
<text x="41.5" y="127.8">ESP32_TX</text>
<text x="91.3" y="127.8">BUTTON2</text>
<text x="146.3" y="130.3">ESP32_SVP</text>
<text x="147.2" y="127.8">ESP32_EN</text>
<text x="187.8" y="127.8">SPI_MOSI</text>
<text x="187.8" y="130.3">SCL</text>
<text x="40.3" y="138">ESP32_SD1</text>
<text x="40.3" y="135.4">ESP32_SD0</text>
<text x="91.3" y="135.4">ESP32_P26</text>
<text x="91.3" y="132.9">ESP32_P27</text>
<text x="91.3" y="138">ESP32_P25</text>
<text x="146.3" y="132.9">ESP32_SVN</text>
<text x="148.1" y="138">BUTTON1</text>
<text x="148.1" y="135.4">BUTTON0</text>
<text x="187.1" y="132.9">ESP32_TX</text>
<text x="187.8" y="138">SDA</text>
<text x="187.8" y="135.4">ESP32_RX</text>
<text x="40.3" y="140.5">ESP32_SD2</text>
<text x="40.3" y="143">ESP32_SD3</text>
<text x="90.6" y="143">MCU_TX</text>
<text x="148.1" y="143">BUTTON3</text>
<text x="148.1" y="140.5">BUTTON2</text>
<text x="187.8" y="143">SPI_MISO</text>
<text x="39.3" y="145.6">ESP32_CMD</text>
<text x="91.3" y="145.6">MCU_RX</text>
<text x="91.3" y="148.1">LCD_~{CS}</text>
<text x="146.2" y="145.6">ESP32_P25</text>
<text x="146.2" y="148.1">ESP32_P26</text>
<text x="187.1" y="148.1">LCD_DC</text>
<text x="187.8" y="145.6">SPI_CLK</text>
<text x="39.6" y="153.2">ESP32_SVN</text>
<text x="39.7" y="150.7">ESP32_SVP</text>
<text x="91.3" y="153.2">ESP32_P13</text>
<text x="91.3" y="150.7">ESP32_P14</text>
<text x="91.3" y="155.7">ESP32_P12</text>
<text x="146.2" y="153.2">ESP32_P14</text>
<text x="146.2" y="155.7">ESP32_P12</text>
<text x="146.2" y="150.7">ESP32_P27</text>
<text x="187.1" y="155.7">LCD_~{RST}</text>
<text x="187.1" y="150.7">MCU_TX</text>
<text x="187.8" y="153.2">MCU_RX</text>
<text x="45.3" y="160.8">SDA</text>
<text x="45.3" y="158.3">SCL</text>
<text x="90.6" y="160.8">LCD_~{RST}</text>
<text x="146.2" y="160.8">ESP32_P13</text>
<text x="187.1" y="160.8">SD_~{CS}</text>
<text x="187.8" y="158.3">ESP32_P0</text>
<text x="225.4" y="160.8">SPI_MOSI</text>
<text x="227.5" y="158.3">SD_~{CS}</text>
<text x="43.2" y="165.9">LCD_DC</text>
<text x="90.6" y="165.9">SD_~{CS}</text>
<text x="146.2" y="165.9">ESP32_SD3</text>
<text x="146.2" y="163.4">ESP32_SD2</text>
<text x="187.1" y="163.4">LCD_~{CS}</text>
<text x="187.8" y="165.9">ESP32_SD1</text>
<text x="225.4" y="163.4">SPI_MISO</text>
<text x="226.2" y="165.9">SPI_CLK</text>
<text x="41.2" y="173.5">SPI_MOSI</text>
<text x="41.2" y="171">SPI_MISO</text>
<text x="42" y="168.4">SPI_CLK</text>
<text x="91.3" y="171">ESP32_P0</text>
<text x="146" y="168.4">ESP32_CMD</text>
<text x="187.1" y="171">ESP32_CLK</text>
<text x="187.8" y="168.4">ESP32_SD0</text>
</g>
</svg>
